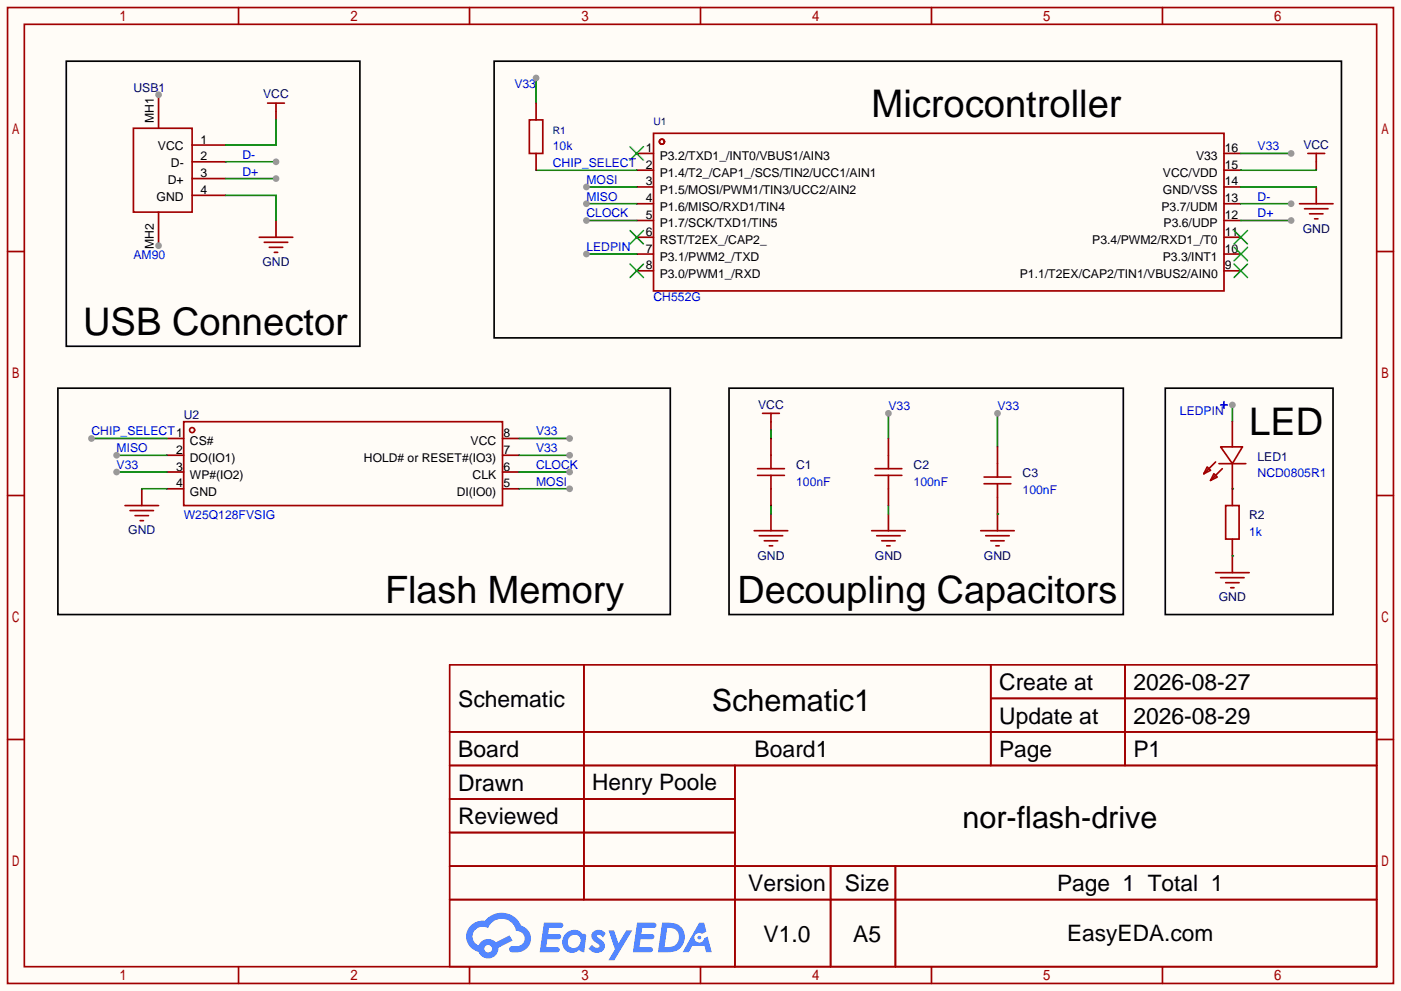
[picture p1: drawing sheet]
<svg xmlns="http://www.w3.org/2000/svg" width="212mm" height="150mm" viewBox="0 0 212 150" stroke-linecap="round" stroke-linejoin="round" font-family="sans-serif">
<path d="M0 0h212.1v150.1h-212.1z" fill="#fffcf7"/>
<g fill="none" stroke="#a10000" stroke-width=".25">
<path d="M1.1 1.1h209.8v147.9h-209.8zM3.7 3.7h204.7v142.7h-204.7zM36.1 1.1v2.6M71.1 1.1v2.6M106 1.1v2.6M141 1.1v2.6M176 1.1v2.6M1.1 38.1h2.6M208.4 38.1h2.5M1.1 75.1h2.6M208.4 75.1h2.5M1.1 112h2.6"/>
<path d="M68.1 100.7h140.3v45.7h-140.3zM68.1 110.9h140.3M68.1 116h140.3M88.4 100.7v35.6M111.3 116v30.4M150 100.7v15.3M150 105.8h58.4M170.3 100.7v15.3M208.4 112h2.5M68.1 121h43.2M68.1 131.2h140.3M68.1 126.1h43.2"/>
<path d="M68.1 136.3h140.3M125.7 131.2v15.2M135.5 131.2v15.2M36.1 146.4v2.6M71.1 146.4v2.6M106 146.4v2.6M141 146.4v2.6M176 146.4v2.6"/>
</g>
<g fill="#5487ff">
<path d="M89.8 141.1a1.3 1.3 0 0 1 1.9 .3l-.4 .6a.54 .54 0 0 0-.9-.2v.1a2.32 2.32 0 0 1 1.2 1.4 1.36 1.36 0 0 1-1.1 1 1.36 1.36 0 0 1-1.4-.6l.5-.6a.7 .7 0 0 0 1.1 .3v-.3a2.4 2.4 0 0 1-1.2-1.3l.2-.5z"/>
<path d="M92.1 140.9h.9l.6 2 1.2-2h.9l-2.7 4.6h-.9l1-1.7z"/>
<path d="M82.3 139.8h1.7a1.31 1.31 0 0 1 1.2 .2 .4 .4 0 0 1-.3 .6h-1.8l-.1 .9h1.6a.4 .4 0 0 1 .4 .4 .4 .4 0 0 1-.5 .4h-1.6l-.2 1.2h.8a1.23 1.23 0 0 1 1.2 .2 .39 .39 0 0 1-.4 .5h-2.6z"/>
<path d="M96.4 139.8h1.7a1.32 1.32 0 0 1 1.2 .2 .39 .39 0 0 1-.3 .6h-1.8l-.1 .9h1.6a.4 .4 0 0 1 .4 .4 .4 .4 0 0 1-.4 .4h-1.7l-.2 1.2h.8a1.23 1.23 0 0 1 1.2 .2 .39 .39 0 0 1-.4 .5h-2.6z"/>
<path d="M105.8 139.8h.8l.3 1.3-.6 .4a.75 .75 0 0 0-1.1 .3 .75 .75 0 0 0 .5 1 .75 .75 0 0 0 .9-.7l.5-.2 .6 2.3h-.8l-.2-.9h-1.9l-.5 .9h-1z"/>
<path d="M100.2 139.8l-.6 4.4h1.5a2.27 2.27 0 0 0 2.5-1.6 2.27 2.27 0 0 0-1.4-2.7zM101 140.6a1.5 1.5 0 0 1 1.8 1.5 1.5 1.5 0 0 1-1.9 1.4h-.3z"/>
<path d="M85.7 141.4a1.62 1.62 0 0 0-.4 2.1 1.62 1.62 0 0 0 2 .7l.4-.3 .3 .3h.4l.3-2.4-.1-.3h-.2a.57 .57 0 0 1-.6-.4 1.73 1.73 0 0 0-2.1 .3zM86.3 141.9a.96 .96 0 0 1 1.4 0 .96 .96 0 0 1-.2 1.5 .95 .95 0 0 1-1.4-.1 .95 .95 0 0 1 .2-1.4z"/>
<path d="M71.3 140.2a2.37 2.37 0 0 0 1.1 4 1.54 1.54 0 0 0 1.8 1 1.54 1.54 0 0 0 1.2-1.6l2.2-1.1-.5-.8-2 1a1.57 1.57 0 0 0-2.6 .5 1.5 1.5 0 0 1-.8-2.1 1.5 1.5 0 0 1 2.2-.5 2.23 2.23 0 0 1 2.3-1.4 2.23 2.23 0 0 1 2 1.8 1.16 1.16 0 0 1 1.2 1.1 1.16 1.16 0 0 1-1.1 1.2h-.7a.47 .47 0 0 0-.5 .4 .47 .47 0 0 0 .4 .6 2.26 2.26 0 0 0 2.8-2.6 2.12 2.12 0 0 0-1.4-1.5 3.2 3.2 0 0 0-5.5-.7h-.3a2.55 2.55 0 0 0-1.8 .7zM73.3 143.7a.6 .6 0 0 1 1.2 0 .6 .6 0 0 1-1.2 0z"/>
<circle cx="105.9" cy="142" r=".28"/>
</g>
<g fill="none" stroke="#a10000" stroke-width=".25">
<path d="M98.9 20.2h86.4v23.9h-86.4zM27.8 63.9h48.3v12.7h-48.3z"/>
<circle cx="100.2" cy="21.5" r=".38"/>
<circle cx="29.1" cy="65.2" r=".38"/>
</g>
<g fill="none" stroke="#870000" stroke-width=".25">
<path d="M24 32.1v5.1M96.4 23.2h2.5M96.4 25.8h2.5M96.4 28.3h2.5M96.4 30.9h2.5M96.4 33.4h2.5M96.4 35.9h2.5M96.4 38.5h2.5M185.3 23.2h2.5M185.3 25.8h2.5M185.3 28.3h2.5M185.3 30.9h2.5"/>
<path d="M185.3 33.4h2.5M185.3 35.9h2.5M185.3 38.5h2.5M96.4 41h2.5M185.3 41h2.5M25.3 66.4h2.5M25.3 69h2.5M25.3 71.5h2.5M25.3 74h2.5M76.1 66.4h2.5M76.1 69h2.5M76.1 71.5h2.5"/>
<path d="M76.1 74h2.5"/>
</g>
<path d="M95.4 22.2l2 2.1M95.4 34.9l2 2.1M97.4 22.2l-2 2.1M97.4 34.9l-2 2.1M186.8 37.5l2 2M186.8 34.9l2 2.1M188.8 37.5l-2 2M188.8 34.9l-2 2.1M95.4 40l2 2M97.4 40l-2 2M186.8 40l2 2M188.8 40l-2 2" fill="none" stroke="#3c3" stroke-width=".25"/>
<circle cx="24" cy="37.2" r=".51" fill="#999"/>
<path d="M24 14.4v5" fill="none" stroke="#870000" stroke-width=".25"/>
<circle cx="24" cy="14.4" r=".51" fill="#999"/>
<path d="M41.8 16.9v1.3M29.1 29.6h5.1M29.1 27.1h5.1M29.1 24.5h5.1M29.1 22h5.1M41.8 33.4v2.5" fill="none" stroke="#870000" stroke-width=".25"/>
<path d="M20.2 19.4h8.9v12.7h-8.9zM40.5 15.6h2.6M41.8 15.6v1.3M39.2 35.9h5.1M40 36.7h3.6M40.8 37.5h2M41.5 38.2h.5" fill="none" stroke="#a10000" stroke-width=".25"/>
<path d="M41.8 18.2v3.8h-7.6M34.2 29.6h7.6v3.8M34.2 24.5h7.6" fill="none" stroke="#008700" stroke-width=".25"/>
<circle cx="41.8" cy="24.5" r=".51" fill="#999"/>
<path d="M34.2 27.1h7.6" fill="none" stroke="#008700" stroke-width=".25"/>
<circle cx="41.8" cy="27.1" r=".51" fill="#999"/>
<path d="M10 9.3h44.5v43.2h-44.5zM74.8 9.3h128.3v41.9h-128.3zM8.8 58.8h92.7v34.3h-92.7zM110.4 58.8h59.7v34.3h-59.7zM176.4 58.8h25.4v34.3h-25.4z" fill="none" stroke="#000" stroke-width=".25"/>
<path d="M187.8 33.4h7.7" fill="none" stroke="#008700" stroke-width=".25"/>
<circle cx="195.5" cy="33.4" r=".51" fill="#999"/>
<path d="M187.8 30.9h7.7" fill="none" stroke="#008700" stroke-width=".25"/>
<circle cx="195.5" cy="30.9" r=".51" fill="#999"/>
<path d="M187.8 23.2h7.7" fill="none" stroke="#008700" stroke-width=".25"/>
<circle cx="195.5" cy="23.2" r=".51" fill="#999"/>
<path d="M78.6 66.4h7.6" fill="none" stroke="#008700" stroke-width=".25"/>
<circle cx="86.2" cy="66.4" r=".51" fill="#999"/>
<path d="M17.7 71.5h7.6" fill="none" stroke="#008700" stroke-width=".25"/>
<circle cx="17.7" cy="71.5" r=".51" fill="#999"/>
<path d="M78.6 69h7.6" fill="none" stroke="#008700" stroke-width=".25"/>
<circle cx="86.2" cy="69" r=".51" fill="#999"/>
<path d="M21.5 74v2.6" fill="none" stroke="#870000" stroke-width=".25"/>
<path d="M18.9 76.6h5.1M19.7 77.3h3.5M20.4 78.1h2.1M21.2 78.9h.5" fill="none" stroke="#a10000" stroke-width=".25"/>
<path d="M81.2 25.8h15.2M13.8 66.4h11.5M21.5 74h3.8" fill="none" stroke="#008700" stroke-width=".25"/>
<circle cx="13.8" cy="66.4" r=".51" fill="#999"/>
<path d="M81.2 11.8v3.8" fill="none" stroke="#008700" stroke-width=".25"/>
<circle cx="81.2" cy="11.8" r=".51" fill="#999"/>
<path d="M88.8 28.3h7.6" fill="none" stroke="#008700" stroke-width=".25"/>
<circle cx="88.8" cy="28.3" r=".51" fill="#999"/>
<path d="M88.8 30.9h7.6" fill="none" stroke="#008700" stroke-width=".25"/>
<circle cx="88.8" cy="30.9" r=".51" fill="#999"/>
<path d="M78.6 74h7.6" fill="none" stroke="#008700" stroke-width=".25"/>
<circle cx="86.2" cy="74" r=".51" fill="#999"/>
<path d="M17.7 69h7.6" fill="none" stroke="#008700" stroke-width=".25"/>
<circle cx="17.7" cy="69" r=".51" fill="#999"/>
<path d="M78.6 71.5h7.6" fill="none" stroke="#008700" stroke-width=".25"/>
<circle cx="86.2" cy="71.5" r=".51" fill="#999"/>
<path d="M88.8 33.4h7.6" fill="none" stroke="#008700" stroke-width=".25"/>
<circle cx="88.8" cy="33.4" r=".51" fill="#999"/>
<path d="M116.7 63.9v1.3M116.7 77.9v2.5M134.5 77.9v2.5M151 77.9v2.5" fill="none" stroke="#870000" stroke-width=".25"/>
<g fill="none" stroke="#a10000" stroke-width=".25">
<path d="M115.4 62.6h2.6M116.7 62.6v1.3M114.2 80.4h5.1M114.9 81.2h3.6M115.7 81.9h2M116.5 82.7h.5M132 80.4h5M132.7 81.2h3.6M133.5 81.9h2M134.2 82.7h.5M148.5 80.4h5M149.2 81.2h3.6"/>
<path d="M150 81.9h2M150.7 82.7h.6"/>
</g>
<path d="M116.7 65.2v1.2M116.7 76.6v1.3M134.5 76.6v1.3M151 62.6v5.1" fill="none" stroke="#008700" stroke-width=".25"/>
<circle cx="151" cy="62.6" r=".51" fill="#999"/>
<path d="M134.5 62.6v3.8" fill="none" stroke="#008700" stroke-width=".25"/>
<circle cx="134.5" cy="62.6" r=".51" fill="#999"/>
<path d="M199.3 24.5v1.3M199.3 28.3v2.6" fill="none" stroke="#870000" stroke-width=".25"/>
<path d="M196.7 30.9h5.1M197.5 31.6h3.5M198 23.2h2.5M198.2 32.4h2.1M199 33.1h.5M199.3 23.2v1.3" fill="none" stroke="#a10000" stroke-width=".25"/>
<path d="M88.8 38.5h7.6M187.8 25.8h11.5M187.8 28.3h11.5" fill="none" stroke="#008700" stroke-width=".25"/>
<circle cx="88.8" cy="38.5" r=".51" fill="#999"/>
<path d="M186.6 61.3v2.6" fill="none" stroke="#008700" stroke-width=".25"/>
<circle cx="186.6" cy="61.3" r=".51" fill="#999"/>
<path d="M184.8 61.3h1M185.3 60.8v1" fill="none" stroke="#00f" stroke-width=".25"/>
<path d="M81.2 15.6v2.6M81.2 23.2v2.6M116.7 66.4v2.6M116.7 74v2.6M134.5 66.4v2.6M134.5 74v2.6M151 67.7v2.5M151 75.3v2.6M186.6 63.9v3.8M186.6 70.2v6.4M186.6 81.7v5" fill="none" stroke="#870000" stroke-width=".25"/>
<g fill="none" stroke="#a10000" stroke-width=".25">
<path d="M80.1 18.2h2.1v5h-2.1zM114.7 71h4M114.7 72h4M116.7 69v2M116.7 72v2M132.5 71h4M132.5 72h4M134.5 69v2M134.5 72v2M149 72.3h4M149 73.3h4M151 70.2v2.1"/>
<path d="M151 73.3v2M182.8 70.7l.5 .5-1.1 .6zM183.8 71.8l.5 .5-1 .5zM184 70l-1.8 1.8M184.5 70.2h4.1M184.8 67.7h3.3l-1.5 2.5zM185 71l-1.7 1.8M185.5 76.6h2.1v5.1h-2.1zM184 86.7h5.1M184.8 87.5h3.5M185.5 88.3h2.1M186.3 89h.5"/>
</g>
<path d="M151 77.9h.1M186.6 74h.1M186.6 84.2h.1" fill="none" stroke="#008700" stroke-width=".25"/>
<g font-size="5.8">
<text x="132" y="17.7">Microcontroller</text>
<text x="12.6" y="50.7">USB Connector</text>
<text x="189.1" y="66">LED</text>
</g>
<g font-size="5.7">
<text x="58.3" y="91.3">Flash Memory</text>
<text x="111.6" y="91.3">Decoupling Capacitors</text>
</g>
<g font-size="4.6">
<text x="107.8" y="107.6">Schematic1</text>
<text x="145.7" y="125.4">nor-flash-drive</text>
</g>
<g font-size="3.5">
<text x="69.3" y="107.1">Schematic</text>
<text x="151.3" y="104.5">Create at</text>
<text x="171.6" y="104.5">2026-08-27</text>
<text x="151.3" y="109.6">Update at</text>
<text x="171.6" y="109.6">2026-08-29</text>
<text x="69.3" y="114.7">Board</text>
<text x="69.3" y="119.8">Drawn</text>
<text x="114.2" y="114.7">Board1</text>
<text x="171.6" y="114.7">P1</text>
<text x="69.3" y="124.8">Reviewed</text>
<text x="113.3" y="135">Version</text>
<text x="127.9" y="135">Size</text>
<text x="115.6" y="142.6">V1.0</text>
<text x="129.2" y="142.6">A5</text>
</g>
<g font-size="3.4">
<text x="89.7" y="119.7">Henry Poole</text>
<text x="151.3" y="114.6">Page</text>
<text x="160" y="135">Page 1 Total 1</text>
<text x="161.6" y="142.6">EasyEDA.com</text>
</g>
<g font-size="1.8" fill="#000080">
<text x="20.2" y="13.9">USB1</text>
<text x="39.8" y="14.9">VCC</text>
<text x="197.3" y="22.5">VCC</text>
<text x="197.2" y="35.2">GND</text>
<text x="39.7" y="40.3">GND</text>
<text x="27.8" y="63.4">U2</text>
<text x="114.8" y="61.9">VCC</text>
<text x="120.5" y="71">C1</text>
<text x="138.3" y="71">C2</text>
<text x="190.4" y="69.8">LED1</text>
<text x="154.8" y="72.3">C3</text>
<text x="19.4" y="80.9">GND</text>
<text x="189.1" y="78.7">R2</text>
<text x="114.7" y="84.8">GND</text>
<text x="132.4" y="84.8">GND</text>
<text x="148.9" y="84.8">GND</text>
<text x="184.5" y="91.1">GND</text>
</g>
<g font-size="1.8" fill="#00f">
<text x="77.9" y="13.4">V33</text>
<text x="83.7" y="22.8">10k</text>
<text x="190.4" y="22.8">V33</text>
<text x="36.7" y="24">D-</text>
<text x="36.7" y="26.6">D+</text>
<text x="83.7" y="25.3">CHIP_SELECT</text>
<text x="88.8" y="27.9">MOSI</text>
<text x="88.8" y="30.4">MISO</text>
<text x="88.8" y="32.9">CLOCK</text>
<text x="190.4" y="32.9">D+</text>
<text x="190.4" y="30.4">D-</text>
<text x="20.2" y="39.3">AM90</text>
<text x="88.8" y="38">LEDPIN</text>
<text x="98.9" y="45.6">CH552G</text>
<text x="13.8" y="66">CHIP_SELECT1</text>
<text x="81.2" y="66">V33</text>
<text x="134.5" y="62.1">V33</text>
<text x="151" y="62.1">V33</text>
<text x="178.6" y="62.9">LEDPIN</text>
<text x="17.7" y="71">V33</text>
<text x="17.7" y="68.5">MISO</text>
<text x="81.2" y="68.5">V33</text>
<text x="81.2" y="71">CLOCK</text>
<text x="81.2" y="73.6">MOSI</text>
<text x="120.5" y="73.6">100nF</text>
<text x="138.3" y="73.6">100nF</text>
<text x="154.8" y="74.8">100nF</text>
<text x="190.4" y="72.3">NCD0805R1</text>
<text x="27.8" y="78.7">W25Q128FVSIG</text>
<text x="189.1" y="81.2">1k</text>
</g>
<g font-size="1.8">
<text x="23.3" y="18.6" transform="rotate(-90 23.3 18.6)">MH1</text>
<text x="23.9" y="22.8">VCC</text>
<text x="30.4" y="21.7">1</text>
<text x="97.8" y="23">1</text>
<text x="185.4" y="23">16</text>
<text x="25.4" y="27.8">D+</text>
<text x="25.9" y="25.3">D-</text>
<text x="30.4" y="29.4">4</text>
<text x="30.4" y="26.8">3</text>
<text x="30.4" y="24.3">2</text>
<text x="97.8" y="25.6">2</text>
<text x="97.8" y="28.1">3</text>
<text x="99.9" y="24.3">P3.2/TXD1_/INT0/VBUS1/AIN3</text>
<text x="99.9" y="26.8">P1.4/T2_/CAP1_/SCS/TIN2/UCC1/AIN1</text>
<text x="99.9" y="29.4">P1.5/MOSI/PWM1/TIN3/UCC2/AIN2</text>
<text x="176" y="29.4">GND/VSS</text>
<text x="176" y="26.8">VCC/VDD</text>
<text x="181.1" y="24.3">V33</text>
<text x="185.4" y="28.1">14</text>
<text x="185.4" y="25.6">15</text>
<text x="23.7" y="30.4">GND</text>
<text x="97.8" y="30.6">4</text>
<text x="97.8" y="33.2">5</text>
<text x="97.8" y="35.7">6</text>
<text x="99.9" y="31.9">P1.6/MISO/RXD1/TIN4</text>
<text x="99.9" y="34.4">P1.7/SCK/TXD1/TIN5</text>
<text x="175.8" y="31.9">P3.7/UDM</text>
<text x="176.1" y="34.4">P3.6/UDP</text>
<text x="185.4" y="35.7">11</text>
<text x="185.4" y="33.2">12</text>
<text x="185.4" y="30.6">13</text>
<text x="23.3" y="37.8" transform="rotate(-90 23.3 37.8)">MH2</text>
<text x="97.8" y="38.3">7</text>
<text x="97.8" y="40.8">8</text>
<text x="99.9" y="37">RST/T2EX_/CAP2_</text>
<text x="99.9" y="39.5">P3.1/PWM2_/TXD</text>
<text x="165.4" y="37">P3.4/PWM2/RXD1_/T0</text>
<text x="176" y="39.5">P3.3/INT1</text>
<text x="185.4" y="40.8">9</text>
<text x="185.4" y="38.3">10</text>
<text x="99.9" y="42.1">P3.0/PWM1_/RXD</text>
<text x="154.4" y="42.1">P1.1/T2EX/CAP2/TIN1/VBUS2/AIN0</text>
<text x="26.7" y="68.7">2</text>
<text x="26.7" y="71.3">3</text>
<text x="28.8" y="67.5">CS#</text>
<text x="28.8" y="70">DO(IO1)</text>
<text x="55.1" y="70">HOLD# or RESET#(IO3)</text>
<text x="71.2" y="67.5">VCC</text>
<text x="76.2" y="71.3">6</text>
<text x="76.2" y="68.7">7</text>
<text x="76.2" y="66.2">8</text>
<text x="26.7" y="73.8">4</text>
<text x="28.8" y="72.5">WP#(IO2)</text>
<text x="28.8" y="75.1">GND</text>
<text x="69.1" y="75.1">DI(IO0)</text>
<text x="71.5" y="72.5">CLK</text>
<text x="76.2" y="73.8">5</text>
</g>
<g font-size="1.6" fill="#000080">
<text x="83.7" y="20.2">R1</text>
<text x="98.9" y="19">U1</text>
</g>
</svg>
